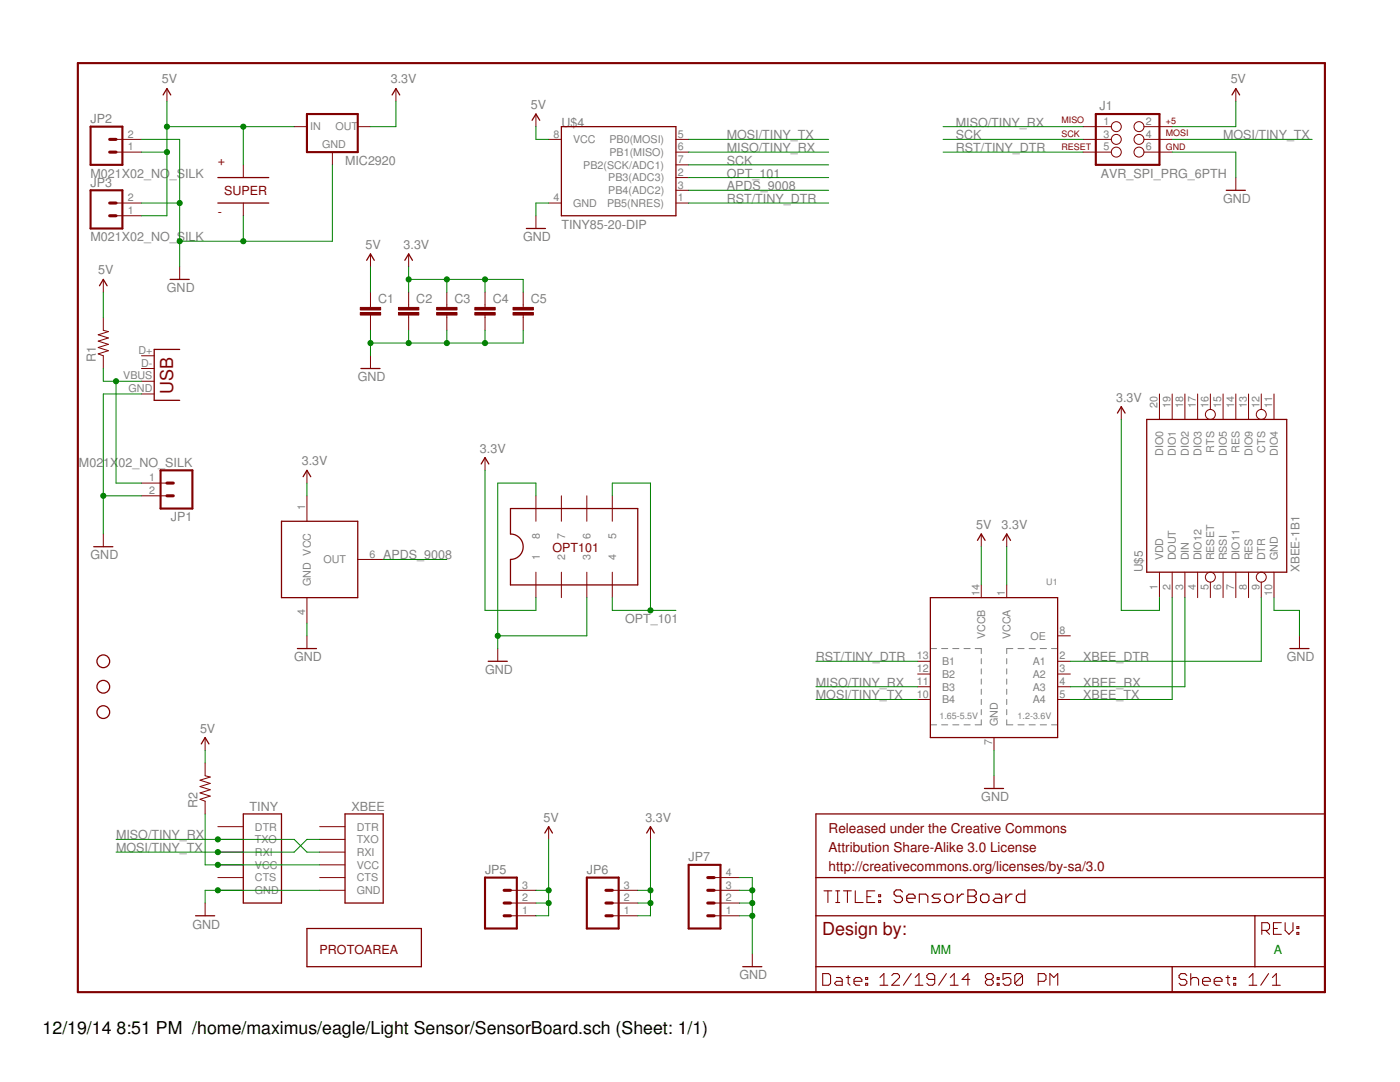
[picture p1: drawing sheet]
<svg xmlns="http://www.w3.org/2000/svg" width="279mm" height="216mm" viewBox="0 0 279 216" stroke-linecap="round" stroke-linejoin="round" font-family="sans-serif">
<g fill="none" stroke="#808080" stroke-width=".2">
<path d="M185.7 129.4h1.2M187.9 129.4h1.2M190.1 129.4h1.3M192.4 129.4h1.2M194.6 129.4h1.2v1M195.8 131.4v1.1M195.8 133.5v1M195.8 135.5v1M195.8 137.5v1.1M195.8 139.6v1M200.9 131.4v1.1M200.9 133.5v1"/>
<path d="M200.9 135.5v1M200.9 137.5v1.1M200.9 139.6v1M202.1 129.4h-1.2v1M203.2 129.4h1.2M205.4 129.4h1.2M207.6 129.4h1.3M209.8 129.4h1.3M185.7 144.6h1.2M187.9 144.6h1.2M190.1 144.6h1.3M192.4 144.6h1.2"/>
<path d="M195.8 143.6v1h-1.2M195.8 141.6v1M200.9 143.6v1h1.2M200.9 141.6v1M203.2 144.6h1.2M205.4 144.6h1.2M207.6 144.6h1.3M209.8 144.6h1.3"/>
</g>
<g fill="none" stroke="#800000" stroke-width=".2">
<path d="M33.3 17.7v2.5M79 17.7v2.5M246.6 17.7v2.5M23.2 27.8h5M23.2 30.4h5M48.6 32.9v2.5M58.7 25.3h2.6M66.3 30.4v2.5M71.4 25.3h2.5M107 22.8v2.5M109.5 27.8h2.5M134.9 27.8h2.5"/>
<path d="M134.9 30.4h2.5M134.9 32.9h2.5M134.9 35.4h2.5M134.9 38h2.5M216.2 25.3h5.6M216.2 27.8h5.6M216.2 30.4h5.6M228.3 25.3h5.6M228.3 27.8h5.6M228.3 30.4h5.6M246.6 35.4v2.6M20.6 55.8v2.5"/>
<path d="M23.2 40.5h5M23.2 43.1h5M35.9 53.2v2.6M48.6 40.5v2.6M73.9 50.7v2.5M73.9 58.3v3M81.6 50.7v2.5M81.6 58.3v3M89.2 58.3v3M96.8 58.3v3M104.4 58.3v3M107 43.1v2.5"/>
<path d="M109.5 40.5h2.5M134.9 40.5h2.5M20.6 63.4v2.5l1 .3-2 .6 2 .6-2 .7 2 .6-2 .6 2 .7-2 .6 1 .4v2.5M28.2 71h2.6M28.2 73.5h2.6M28.2 76.1h2.6M28.2 78.6h2.6M73.9 62.9v3M73.9 71v2.5M81.6 62.9v3M89.2 62.9v3M96.8 62.9v3"/>
<path d="M104.4 62.9v3M231.4 78.6v5.1M233.9 78.6v5.1M236.5 78.6v5.1M239 78.6v5.1M241.6 78.6v3.1M244.1 78.6v5.1M246.6 78.6v5.1M249.2 78.6v5.1M251.7 78.6v3.1M254.3 78.6v5.1M28.2 96.4h5.1"/>
<path d="M28.2 98.9h5.1M61.3 93.9v2.5M61.3 98.9v5.1M96.8 91.3v2.6M107 98.9v5.1M112 98.9v5.1M117.1 98.9v5.1M122.2 98.9v5.1M223.8 81.2v2.5M20.6 106.6v2.5M61.3 119.3v5M71.4 111.6h5.1"/>
<path d="M107 114.2v5.1M112 114.2v5.1M117.1 114.2v5.1M122.2 114.2v5.1M195.8 106.6v2.5M195.8 116.7v2.6M200.9 106.6v2.5M200.9 116.7v2.6M231.4 114.2v5.1M233.9 114.2v5.1M236.5 114.2v5.1M239 114.2v5.1"/>
<path d="M241.6 116.1v3.2M244.1 114.2v5.1M246.6 114.2v5.1M249.2 114.2v5.1M251.7 116.1v3.2M254.3 114.2v5.1M61.3 126.9v2.5M99.3 129.4v2.6M183.1 132h2.6M183.1 134.5h2.6M183.1 137h2.6M183.1 139.6h2.6"/>
<path d="M211.1 132h2.5M211.1 134.5h2.5M211.1 137h2.5M211.1 139.6h2.5M211.1 126.9h2.5M259.3 126.9v2.5M40.9 147.2v2.5M40.9 152.3v2.5l1.1 .2-2.1 .7 2.1 .6-2.1 .7 2.1 .6-2.1 .6 2.1 .7-2.1 .6 1 .4v2.5M198.4 147.2v2.5M198.4 154.8v2.5M43.5 165h5.1M43.5 167.5h5.1"/>
<path d="M43.5 170h5.1M43.5 172.6h5.1M43.5 175.1h5.1M43.5 177.7h5.1M63.8 165h5.1M63.8 167.5h5.1M63.8 170h5.1M63.8 172.6h5.1M63.8 175.1h5.1M63.8 177.7h5.1M101.9 177.7h5.1M109.5 165v2.5"/>
<path d="M122.2 177.7h5.1M129.8 165v2.5M142.5 175.1h5.1M142.5 177.7h5.1M40.9 180.2v2.5M101.9 182.7h5.1M101.9 180.2h5.1M122.2 182.7h5.1M122.2 180.2h5.1M142.5 182.7h5.1M142.5 180.2h5.1M150.1 190.4v2.5"/>
<circle cx="222.8" cy="27.8" r=".99"/>
<circle cx="222.8" cy="25.3" r=".99"/>
<circle cx="222.8" cy="30.4" r=".99"/>
<circle cx="227.3" cy="25.3" r=".99"/>
<circle cx="227.3" cy="27.8" r=".99"/>
<circle cx="227.3" cy="30.4" r=".99"/>
<circle cx="241.6" cy="82.7" r=".99"/>
<circle cx="251.7" cy="82.7" r=".99"/>
<circle cx="241.6" cy="115.2" r=".99"/>
<circle cx="251.7" cy="115.2" r=".99"/>
</g>
<g fill="none" stroke="#800000" stroke-width=".25">
<path d="M32.6 18.9l.7-1.2 .8 1.2M78.3 18.9l.7-1.2 .8 1.2M245.9 18.9l.7-1.2 .8 1.2M43.5 35.4h10.1M106.2 24l.8-1.2 .7 1.2M112 25.3h22.9v17.8h-22.9zM244.7 38h3.8M19.9 57l.7-1.2 .8 1.2M34 55.8h3.8M43.5 40.5h10.1M73.2 51.9l.7-1.2 .8 1.2M80.8 51.9l.8-1.2 .7 1.2"/>
<path d="M105.1 45.6h3.8M35.9 69.7h-5.1v10.2h5.1M72 73.5h3.8M60.5 95.1l.8-1.2 .7 1.2M96 92.6l.8-1.3 .8 1.3M223 82.4l.8-1.2 .7 1.2M228.9 83.7h27.9v30.5h-27.9zM18.7 109.1h3.8M56.2 104h15.2v15.3h-15.2zM101.9 101.5h25.4v15.2h-25.4v-5.1a2.54 2.54 0 0 0 2.5-2.5 2.54 2.54 0 0 0-2.5-2.5zM185.7 119.3h25.4v27.9h-25.4zM195.1 107.8l.7-1.2 .8 1.2"/>
<path d="M200.2 107.8l.7-1.2 .8 1.2M59.4 129.4h3.8M97.4 132h3.8M257.4 129.4h3.8M40.2 148.4l.7-1.2 .8 1.2M196.5 157.3h3.8M48.6 162.4h7.6v17.8h-7.6zM68.9 162.4h7.6v17.8h-7.6zM108.7 166.2l.8-1.2 .8 1.2M129.1 166.2l.7-1.2 .8 1.2M162.8 162.4h101.6v35.6h-101.6zM162.8 175.1h101.6"/>
<path d="M39 182.7h3.8M61.3 185.3h22.8v7.6h-22.8zM148.2 192.9h3.8M162.8 182.7h101.6M162.8 192.9h101.6M233.9 192.9v5.1M250.4 182.7v10.2"/>
<circle cx="20.6" cy="137" r="1.27"/>
<circle cx="20.6" cy="132" r="1.27"/>
<circle cx="20.6" cy="142.1" r="1.27"/>
</g>
<path d="M15.5 12.6h248.9v185.4h-248.9zM18.1 25.3h6.3v7.6h-6.3zM18.1 38h6.3v7.6h-6.3zM61.3 22.8h10.1v7.6h-10.1zM218.7 22.8h12.7v10.1h-12.7zM32 93.9h6.4v7.6h-6.4zM96.8 175.1h6.3v10.2h-6.3zM117.1 175.1h6.4v10.2h-6.4zM137.4 172.6h6.4v12.7h-6.4z" fill="none" stroke="#800000" stroke-width=".42"/>
<g fill="none" stroke="#800000" stroke-width=".61">
<path d="M21.9 27.8h1.3M21.9 30.4h1.3M21.9 40.5h1.3M21.9 43.1h1.3M33.3 98.9h1.3M33.3 96.4h1.3M100.6 177.7h1.3M120.9 177.7h1.3M141.2 177.7h1.3M141.2 175.1h1.3M100.6 180.2h1.3M100.6 182.7h1.3"/>
<path d="M120.9 180.2h1.3M120.9 182.7h1.3M141.2 180.2h1.3M141.2 182.7h1.3"/>
</g>
<g fill="none" stroke="#800000" stroke-width=".21">
<path d="M164.4 177.8h1.6M165.2 177.8v2.3M166.8 177.8h.8M167.2 177.8v2.3M168.3 177.8h1.6M169.1 177.8v2.3M170.7 177.8v2.3h1.6M173 178.9h.8M174.6 177.8h-1.6v2.3h1.6M175.4 179.7h.3v.4h-.3zM175.4 178.5h.3v.4h-.3zM164.2 194.3h1.2l.4 .3v1.6l-.4 .4h-1.2z"/>
<path d="M166.8 180.1h.8M166.9 195.1h.8l.4 .3v1.2h-1.2l-.4-.4 .4-.4h1.2M168.9 195.1h.8M169.3 194.6v1.6l.4 .4M170.4 195.8h1.6v-.4l-.4-.3h-.8l-.4 .3v.8l.4 .4h.8M172.8 196.2h.4v.4h-.4zM172.8 195.1h.4v.3h-.4zM175.6 196.6h1.6M175.6 195.1l.8-.8v2.3M178 194.6l.4-.3h.7l.4 .3v.5l-1.5 1.5h1.5M181.9 194.3l-1.6 2.3M182.6 196.6h1.6"/>
<path d="M182.6 195.1l.8-.8v2.3M186.5 195.4h-1.1l-.4-.3v-.5l.4-.3h.7l.4 .3v1.6l-.4 .4h-.7l-.4-.4M188.9 194.3l-1.6 2.3M189.7 196.6h1.5M189.7 195.1l.7-.8v2.3M193.5 195.4h-1.5l1.2-1.1v2.3M197.1 195.4l-.4 .4v.4l.4 .4h.7l.4-.4v-.4l-.4-.4M197.1 195.4l-.4-.3v-.5l.4-.3h.7l.4 .3v.5l-.4 .3M197.1 195.4h.7M199 196.2h.4v.4h-.4zM199 195.1h.4v.3h-.4zM201.7 194.3h-1.5v1.1l.8-.3h.3l.4 .3v.8l-.4 .4h-.7l-.4-.4"/>
<path d="M204.1 194.6v1.6l-.4 .4h-.8l-.4-.4M204.1 194.6l-.4-.3h-.8l-.4 .3v1.6M204.1 194.6l-1.6 1.6M207.2 195.8h1.2l.3-.4v-.8l-.3-.3h-1.2v2.3M209.5 196.6v-2.3l.8 .8 .8-.8v2.3M236.9 194.6l-.4-.3h-.8l-.4 .3v.5l.4 .3h.8l.4 .4v.4l-.4 .4h-.8l-.4-.4M237.6 195.4l.4-.3h.8l.4 .3v1.2M237.6 194.3v2.3M240 195.8h1.5v-.4l-.3-.3h-.8l-.4 .3v.8l.4 .4h.8M242.3 195.8h1.6v-.4l-.4-.3h-.8l-.4 .3v.8l.4 .4h.8M244.7 195.1h.7M245 194.6v1.6l.4 .4"/>
<path d="M246.2 196.2h.4v.4h-.4zM246.2 195.1h.4v.3h-.4zM249.3 196.6h1.5M249.3 195.1l.7-.8v2.3M251.8 185.7h1.2l.4-.4v-.8l-.4-.4h-1.2v2.3M252.6 185.7l.8 .7M253.2 194.3l-1.6 2.3M253.9 196.6h1.6M253.9 195.1l.8-.8v2.3M254.1 185.3h.8M255.7 184.1h-1.6v2.3h1.6M256.5 184.1v1.6l.8 .7 .7-.7v-1.6"/>
<path d="M258.8 186.1h.4v.3h-.4zM258.8 184.9h.4v.4h-.4z"/>
</g>
<g fill="none" stroke="#800000" stroke-width=".23">
<path d="M180.1 178l-.4-.4h-.8l-.5 .4v.4l.5 .4h.8l.4 .4v.5l-.4 .4h-.8l-.5-.4M181 179.2h1.6v-.4l-.4-.4h-.8l-.4 .4v.9l.4 .4h.8M187.7 178.4h-1.3l-.4 .4 .4 .4h.9l.4 .5-.4 .4h-1.3M188.5 178.8l.5-.4h.8l.4 .4v.9l-.4 .4h-.8l-.5-.4zM191.1 178.4v1.7M192.3 178.4h-.4l-.8 .8M193.2 177.6h1.2l.4 .4v.4l-.4 .4 .4 .4v.5l-.4 .4h-1.2zM193.2 178.8h1.2M195.7 178.8l.4-.4h.9l.4 .4v.9l-.4 .4h-.9l-.4-.4zM198.6 178.4h.9l.4 .4v1.3h-1.3l-.4-.4 .4-.5h1.3M200.7 178.4v1.7M202 178.4h-.4l-.9 .8"/>
<path d="M204.5 177.6v2.5h-1.2l-.5-.4v-.9l.5-.4h1.2M183.5 180.1v-1.7h1.2l.5 .4v1.3"/>
</g>
<g fill="#800000" stroke="#800000" stroke-width=".2">
<path d="M71.9 62.4h4.1v.5h-4.1z"/>
<path d="M71.9 61.3h4.1v.5h-4.1z"/>
<path d="M79.5 62.4h4.1v.5h-4.1z"/>
<path d="M79.5 61.3h4.1v.5h-4.1z"/>
<path d="M87.1 62.4h4.1v.5h-4.1z"/>
<path d="M87.1 61.3h4.1v.5h-4.1z"/>
<path d="M94.8 62.4h4v.5h-4z"/>
<path d="M94.8 61.3h4v.5h-4z"/>
<path d="M102.4 62.4h4v.5h-4z"/>
<path d="M102.4 61.3h4v.5h-4z"/>
</g>
<g fill="none" stroke="#008000" stroke-width=".2">
<path d="M28.2 30.4h5.1M28.2 27.8h7.7v25.4M33.3 20.2v22.9h-5.1M33.3 25.3h25.4M48.6 25.3v7.6M66.3 32.9v15.2h-30.4M79 20.2v5.1h-5.1M107 25.3v2.5h2.5M137.4 30.4h28M137.4 27.8h28M137.4 32.9h28M137.4 35.4h28"/>
<path d="M137.4 38h28M188.2 25.3h28M188.2 30.4h28M188.2 27.8h28M233.9 30.4h12.7v5M233.9 27.8h28M246.6 20.2v5.1h-12.7M20.6 58.3v5.1M28.2 40.5h7.7M48.6 43.1v5M73.9 53.2v5.1M81.6 53.2v5.1"/>
<path d="M81.6 55.8h22.8v2.5M89.2 55.8v2.5M96.8 55.8v2.5M109.5 40.5h-2.5v2.6M137.4 40.5h28M20.6 73.5v2.6h7.6M23.2 76.1v20.3h5M28.2 78.6h-7.6v28M73.9 65.9v5.1M81.6 65.9v2.6M89.2 65.9v2.6M96.8 65.9v2.6"/>
<path d="M104.4 65.9v2.6h-30.5M20.6 98.9h7.6M61.3 96.4v2.5M96.8 93.9v27.9h10.2v-2.5M107 98.9v-2.5h-7.7v33M122.2 98.9v-2.5h7.6v25.4M223.8 83.7v38.1h7.6v-2.5M76.5 111.6h12.7M117.1 119.3v7.6h-17.8M122.2 119.3v2.5h12.7M195.8 109.1v7.6M200.9 109.1v7.6"/>
<path d="M233.9 119.3v20.3h-20.3M236.5 119.3v17.7h-22.9M251.7 119.3v12.7h-38.1M254.3 119.3v2.5h5v5.1M61.3 124.3v2.6M162.8 139.6h20.3M162.8 137h20.3M162.8 132h20.3M40.9 149.7v2.6M198.4 149.7v5.1M23.2 167.5h35.5l2.6 2.5h2.5M40.9 162.4v10.2h22.9"/>
<path d="M63.8 177.7h-22.9v2.5M63.8 167.5h-2.5l-2.6 2.5h-35.5M107 177.7h2.5M109.5 167.5v15.2h-2.5M127.3 177.7h2.5M129.8 167.5v15.2h-2.5M147.6 177.7h2.5M147.6 175.1h2.5v15.3M107 180.2h2.5M127.3 180.2h2.5M147.6 180.2h2.5M147.6 182.7h2.5"/>
</g>
<g fill="#008000" stroke="#008000" stroke-width=".2">
<circle cx="48.6" cy="25.3" r=".51"/>
<circle cx="33.3" cy="25.3" r=".51"/>
<circle cx="33.3" cy="30.4" r=".51"/>
<circle cx="109.5" cy="177.7" r=".51"/>
<circle cx="109.5" cy="180.2" r=".51"/>
<circle cx="129.8" cy="180.2" r=".51"/>
<circle cx="129.8" cy="177.7" r=".51"/>
<circle cx="81.6" cy="55.8" r=".51"/>
<circle cx="89.2" cy="55.8" r=".51"/>
<circle cx="96.8" cy="55.8" r=".51"/>
<circle cx="48.6" cy="48.1" r=".51"/>
<circle cx="35.9" cy="48.1" r=".51"/>
<circle cx="35.9" cy="40.5" r=".51"/>
<circle cx="99.3" cy="126.9" r=".51"/>
<circle cx="43.5" cy="177.7" r=".51"/>
<circle cx="20.6" cy="98.9" r=".51"/>
<circle cx="150.1" cy="182.7" r=".51"/>
<circle cx="150.1" cy="180.2" r=".51"/>
<circle cx="150.1" cy="177.7" r=".51"/>
<circle cx="73.9" cy="68.5" r=".51"/>
<circle cx="81.6" cy="68.5" r=".51"/>
<circle cx="89.2" cy="68.5" r=".51"/>
<circle cx="96.8" cy="68.5" r=".51"/>
<circle cx="129.8" cy="121.8" r=".51"/>
<circle cx="23.2" cy="76.1" r=".51"/>
<circle cx="43.5" cy="172.6" r=".51"/>
<circle cx="43.5" cy="170" r=".51"/>
<circle cx="43.5" cy="167.5" r=".51"/>
</g>
<g font-size="3.6" fill="#800000">
<text x="34.6" y="78.6" transform="rotate(-90 34.6 78.6)">USB</text>
<text x="164.1" y="186.5">Design by:</text>
</g>
<g font-size="3.5">
<text x="8.5" y="206.4">12/19/14</text>
<text x="23.2" y="206.4">8:51 PM /home/maximus/eagle/Light Sensor/SensorBoard.sch (Sheet: 1/1)</text>
</g>
<g font-size="2.7" fill="#800000">
<text x="165.4" y="166.2">Released under the Creative Commons</text>
<text x="165.4" y="170">Attribution Share-Alike 3.0 License</text>
<text x="165.4" y="173.8">http://creativecommons.org/licenses/by-sa/3.0</text>
</g>
<g font-size="2.5" fill="#808080">
<text x="32.3" y="16.6">5V</text>
<text x="78" y="16.6">3.3V</text>
<text x="245.6" y="16.6">5V</text>
<text x="105.9" y="21.7">5V</text>
<text x="219.5" y="22">J1</text>
<text x="18.1" y="24.5">JP2</text>
<text x="112" y="25.3">U$4</text>
<text x="145" y="27.8">MOSI/TINY_TX</text>
<text x="190.8" y="27.8">SCK</text>
<text x="190.8" y="25.3">MISO/TINY_RX</text>
<text x="244.1" y="27.8">MOSI/TINY_TX</text>
<text x="18.1" y="35.4">M021X02_NO</text>
<text x="33.9" y="35.4">_SILK</text>
<text x="68.9" y="32.9">MIC2920</text>
<text x="145" y="32.9">SCK</text>
<text x="145" y="35.4">OPT_101</text>
<text x="145" y="30.4">MISO/TINY_RX</text>
<text x="190.8" y="30.4">RST/TINY_DTR</text>
<text x="219.7" y="35.4">AVR_SPI_PRG_6PTH</text>
<text x="18.1" y="37.2">JP3</text>
<text x="145" y="38">APDS_9008</text>
<text x="145" y="40.5">RST/TINY_DTR</text>
<text x="244.1" y="40.5">GND</text>
<text x="112" y="45.6">TINY85-20-DIP</text>
<text x="18.1" y="48.1">M021X02_NO_SILK</text>
<text x="72.9" y="49.7">5V</text>
<text x="80.5" y="49.7">3.3V</text>
<text x="104.4" y="48.1">GND</text>
<text x="19.6" y="54.7">5V</text>
<text x="33.3" y="58.3">GND</text>
<text x="75.5" y="60.5">C1</text>
<text x="83.1" y="60.5">C2</text>
<text x="90.7" y="60.5">C3</text>
<text x="98.3" y="60.5">C4</text>
<text x="105.9" y="60.5">C5</text>
<text x="19.1" y="72.3" transform="rotate(-90 19.1 72.3)">R1</text>
<text x="71.4" y="76.1">GND</text>
<text x="222.8" y="80.1">3.3V</text>
<text x="15.8" y="93.1">M02</text>
<text x="20.6" y="93.1">1X</text>
<text x="23.7" y="93.1">02_NO_SILK</text>
<text x="60.2" y="92.8">3.3V</text>
<text x="95.8" y="90.3">3.3V</text>
<text x="34.1" y="104">JP1</text>
<text x="194.8" y="105.5">5V</text>
<text x="199.9" y="105.5">3.3V</text>
<text x="18.1" y="111.6">GND</text>
<text x="76.5" y="111.6">APDS_9008</text>
<text x="124.7" y="124.3">OPT_101</text>
<text x="58.7" y="131.9">GND</text>
<text x="162.8" y="131.9">RST/TINY_DTR</text>
<text x="216.2" y="131.9">XBEE_DTR</text>
<text x="256.8" y="131.9">GND</text>
<text x="96.8" y="134.5">GND</text>
<text x="162.8" y="137">MISO/TINY_RX</text>
<text x="216.2" y="137">XBEE_RX</text>
<text x="162.8" y="139.6">MOSI/TINY_TX</text>
<text x="216.2" y="139.6">XBEE_TX</text>
<text x="39.9" y="146.2">5V</text>
<text x="39.4" y="161.1" transform="rotate(-90 39.4 161.1)">R2</text>
<text x="49.8" y="161.8">TINY</text>
<text x="70.1" y="161.8">XBEE</text>
<text x="195.8" y="159.9">GND</text>
<text x="23.2" y="167.5">MISO/TINY_RX</text>
<text x="108.5" y="163.9">5V</text>
<text x="128.8" y="163.9">3.3V</text>
<text x="23.2" y="170">MOSI/TINY_TX</text>
<text x="137.4" y="171.8">JP7</text>
<text x="96.8" y="174.4">JP5</text>
<text x="117.1" y="174.4">JP6</text>
<text x="38.4" y="185.3">GND</text>
<text x="147.6" y="195.4">GND</text>
</g>
<g font-size="2.5" fill="#800000">
<text x="43.5" y="32.9">+</text>
<text x="44.7" y="39">SUPER</text>
<text x="43.5" y="43.1">-</text>
<text x="110.3" y="110.1">OPT101</text>
<text x="63.8" y="190.4">PROTOAREA</text>
</g>
<g font-size="2.5" fill="#008000">
<text x="185.7" y="190.4">MM</text>
<text x="254.2" y="190.4">A</text>
</g>
<g font-size="2.3" fill="#808080">
<text x="228.1" y="114.2" transform="rotate(-90 228.1 114.2)">U$5</text>
<text x="259.3" y="114.2" transform="rotate(-90 259.3 114.2)">XBEE-1B1</text>
</g>
<g font-size="2.1" fill="#808080">
<text x="25.5" y="27.5">2</text>
<text x="61.9" y="25.9">IN</text>
<text x="64.3" y="29.6">GND</text>
<text x="67" y="25.9">OUT</text>
<text x="110.5" y="27.5">8</text>
<text x="114.4" y="28.6">VCC</text>
<text x="121.6" y="28.6">PB0(MOSI)</text>
<text x="135.2" y="27.5">5</text>
<text x="220.3" y="24.9">1</text>
<text x="220.3" y="27.5">3</text>
<text x="228.6" y="24.9">2</text>
<text x="228.6" y="27.5">4</text>
<text x="25.5" y="30">1</text>
<text x="116.4" y="33.7">PB2(SCK/ADC1)</text>
<text x="121.6" y="31.1">PB1(MISO)</text>
<text x="135.2" y="30">6</text>
<text x="135.2" y="32.5">7</text>
<text x="135.2" y="35.1">2</text>
<text x="220.3" y="30">5</text>
<text x="228.6" y="30">6</text>
<text x="25.5" y="40.2">2</text>
<text x="110.5" y="40.2">4</text>
<text x="114.4" y="41.3">GND</text>
<text x="121.1" y="41.3">PB5(NRES)</text>
<text x="121.4" y="36.2">PB3(ADC3)</text>
<text x="121.4" y="38.7">PB4(ADC2)</text>
<text x="135.2" y="40.2">1</text>
<text x="135.2" y="37.6">3</text>
<text x="25.5" y="42.7">1</text>
<text x="27.6" y="70.6">D+</text>
<text x="24.6" y="75.7">VBUS</text>
<text x="28.2" y="73.2">D-</text>
<text x="25.7" y="78.3">GND</text>
<text x="231" y="81.4" transform="rotate(-90 231 81.4)">20</text>
<text x="233.6" y="81.4" transform="rotate(-90 233.6 81.4)">19</text>
<text x="236.1" y="81.4" transform="rotate(-90 236.1 81.4)">18</text>
<text x="238.7" y="81.4" transform="rotate(-90 238.7 81.4)">17</text>
<text x="241.2" y="81.4" transform="rotate(-90 241.2 81.4)">16</text>
<text x="243.7" y="81.4" transform="rotate(-90 243.7 81.4)">15</text>
<text x="246.3" y="81.4" transform="rotate(-90 246.3 81.4)">14</text>
<text x="248.8" y="81.4" transform="rotate(-90 248.8 81.4)">13</text>
<text x="251.4" y="81.4" transform="rotate(-90 251.4 81.4)">12</text>
<text x="253.9" y="81.4" transform="rotate(-90 253.9 81.4)">11</text>
<text x="232.2" y="91" transform="rotate(-90 232.2 91)">DIO0</text>
<text x="234.7" y="91" transform="rotate(-90 234.7 91)">DIO1</text>
<text x="237.2" y="91" transform="rotate(-90 237.2 91)">DIO2</text>
<text x="239.8" y="91" transform="rotate(-90 239.8 91)">DIO3</text>
<text x="242.3" y="90.3" transform="rotate(-90 242.3 90.3)">RTS</text>
<text x="244.9" y="91" transform="rotate(-90 244.9 91)">DIO5</text>
<text x="247.4" y="90.4" transform="rotate(-90 247.4 90.4)">RES</text>
<text x="249.9" y="91" transform="rotate(-90 249.9 91)">DIO9</text>
<text x="252.5" y="90.3" transform="rotate(-90 252.5 90.3)">CTS</text>
<text x="255" y="91" transform="rotate(-90 255 91)">DIO4</text>
<text x="29.8" y="96">1</text>
<text x="29.8" y="98.6">2</text>
<text x="60.9" y="101.7" transform="rotate(-90 60.9 101.7)">1</text>
<text x="107.7" y="107.5" transform="rotate(-90 107.7 107.5)">8</text>
<text x="112.8" y="107.5" transform="rotate(-90 112.8 107.5)">7</text>
<text x="117.9" y="107.5" transform="rotate(-90 117.9 107.5)">6</text>
<text x="123" y="107.5" transform="rotate(-90 123 107.5)">5</text>
<text x="64.6" y="112.4">OUT</text>
<text x="73.7" y="111.3">6</text>
<text x="107.7" y="111.8" transform="rotate(-90 107.7 111.8)">1</text>
<text x="112.8" y="111.8" transform="rotate(-90 112.8 111.8)">2</text>
<text x="117.9" y="111.8" transform="rotate(-90 117.9 111.8)">3</text>
<text x="123" y="111.8" transform="rotate(-90 123 111.8)">4</text>
<text x="232.2" y="111.8" transform="rotate(-90 232.2 111.8)">VDD</text>
<text x="234.7" y="111.8" transform="rotate(-90 234.7 111.8)">DOUT</text>
<text x="237.2" y="111.8" transform="rotate(-90 237.2 111.8)">DIN</text>
<text x="239.8" y="111.8" transform="rotate(-90 239.8 111.8)">DIO12</text>
<text x="242.3" y="111.8" transform="rotate(-90 242.3 111.8)">RESET</text>
<text x="244.9" y="111.8" transform="rotate(-90 244.9 111.8)">RSSI</text>
<text x="247.4" y="111.8" transform="rotate(-90 247.4 111.8)">DIO11</text>
<text x="249.9" y="111.8" transform="rotate(-90 249.9 111.8)">RES</text>
<text x="252.5" y="111.8" transform="rotate(-90 252.5 111.8)">DTR</text>
<text x="255" y="111.8" transform="rotate(-90 255 111.8)">GND</text>
<text x="62" y="116.9" transform="rotate(-90 62 116.9)">GND VCC</text>
<text x="195.5" y="118.9" transform="rotate(-90 195.5 118.9)">14</text>
<text x="200.6" y="118.9" transform="rotate(-90 200.6 118.9)">1</text>
<text x="231" y="117.7" transform="rotate(-90 231 117.7)">1</text>
<text x="233.6" y="117.7" transform="rotate(-90 233.6 117.7)">2</text>
<text x="236.1" y="117.7" transform="rotate(-90 236.1 117.7)">3</text>
<text x="238.7" y="117.7" transform="rotate(-90 238.7 117.7)">4</text>
<text x="241.2" y="117.7" transform="rotate(-90 241.2 117.7)">5</text>
<text x="243.7" y="117.7" transform="rotate(-90 243.7 117.7)">6</text>
<text x="246.3" y="117.7" transform="rotate(-90 246.3 117.7)">7</text>
<text x="248.8" y="117.7" transform="rotate(-90 248.8 117.7)">8</text>
<text x="251.4" y="117.7" transform="rotate(-90 251.4 117.7)">9</text>
<text x="253.9" y="118.9" transform="rotate(-90 253.9 118.9)">10</text>
<text x="60.9" y="122.8" transform="rotate(-90 60.9 122.8)">4</text>
<text x="183" y="131.6">13</text>
<text x="196.6" y="127.5" transform="rotate(-90 196.6 127.5)">VCCB</text>
<text x="201.7" y="127.5" transform="rotate(-90 201.7 127.5)">VCCA</text>
<text x="205.6" y="127.6">OE</text>
<text x="211.4" y="131.6">2</text>
<text x="211.4" y="126.5">8</text>
<text x="183" y="134.1">12</text>
<text x="183" y="136.7">11</text>
<text x="188" y="132.7">B1</text>
<text x="188" y="135.2">B2</text>
<text x="188" y="137.8">B3</text>
<text x="206.1" y="132.7">A1</text>
<text x="206.1" y="135.2">A2</text>
<text x="206.1" y="137.8">A3</text>
<text x="211.4" y="134.1">3</text>
<text x="211.4" y="136.7">4</text>
<text x="183" y="139.2">10</text>
<text x="188" y="140.3">B4</text>
<text x="206.1" y="140.3">A4</text>
<text x="211.4" y="139.2">5</text>
<text x="198" y="148.7" transform="rotate(-90 198 148.7)">7</text>
<text x="199.1" y="144.8" transform="rotate(-90 199.1 144.8)">GND</text>
<text x="50.9" y="165.7">DTR</text>
<text x="71.2" y="165.7">DTR</text>
<text x="50.9" y="168.3">TXO</text>
<text x="50.9" y="170.8">RXI</text>
<text x="50.9" y="173.3">VCC</text>
<text x="71.2" y="168.3">TXO</text>
<text x="71.2" y="170.8">RXI</text>
<text x="71.2" y="173.3">VCC</text>
<text x="50.9" y="175.9">CTS</text>
<text x="50.9" y="178.4">GND</text>
<text x="71.2" y="175.9">CTS</text>
<text x="71.2" y="178.4">GND</text>
<text x="104.2" y="179.8">2</text>
<text x="104.2" y="177.3">3</text>
<text x="124.5" y="179.8">2</text>
<text x="124.5" y="177.3">3</text>
<text x="144.8" y="179.8">2</text>
<text x="144.8" y="177.3">3</text>
<text x="144.8" y="174.8">4</text>
<text x="104.2" y="182.4">1</text>
<text x="124.5" y="182.4">1</text>
<text x="144.8" y="182.4">1</text>
</g>
<g font-size="1.8" fill="#800000">
<text x="211.8" y="29.9">RESET</text>
<text x="211.8" y="27.3">SCK</text>
<text x="211.8" y="24.5">MISO</text>
<text x="232.7" y="27.2">MOSI</text>
<text x="232.7" y="24.8">+5</text>
<text x="232.7" y="29.9">GND</text>
</g>
<g font-size="1.8" fill="#808080">
<text x="208.8" y="116.7">U1</text>
<text x="187.5" y="143.4">1.65-5.5V</text>
<text x="203.1" y="143.4">1.2-3.6V</text>
</g>
</svg>
